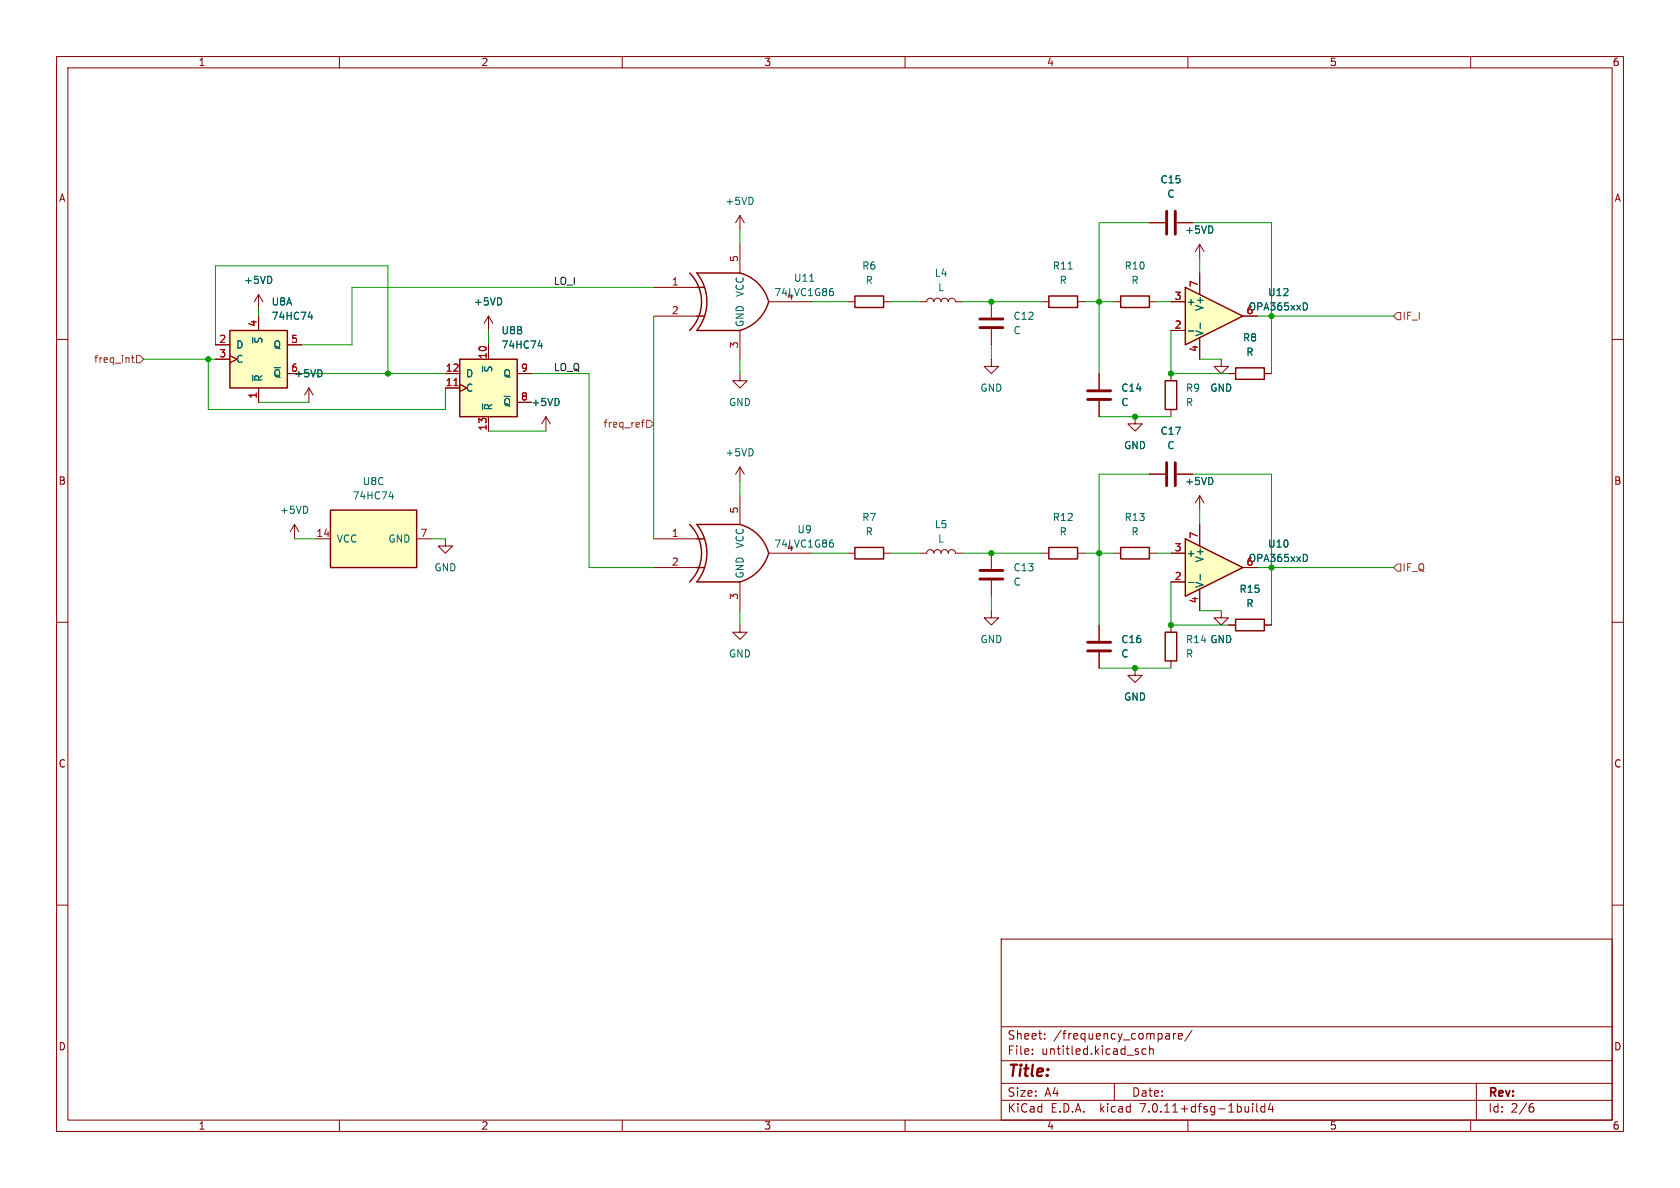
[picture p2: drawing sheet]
<svg xmlns="http://www.w3.org/2000/svg" width="297mm" height="210mm" viewBox="0 0 297 210" stroke-linecap="round" stroke-linejoin="round" font-family="sans-serif">
<g fill="none" stroke="#840000" stroke-width=".18">
<path d="M10 10h277v190h-277zM12 12h273v186h-273zM60 10v2M110 10v2M160 10v2M210 10v2M260 10v2M10 60h2M285 60h2M196.8 97.8h1.3M203.2 97.8h1.3M10 110h2"/>
<path d="M285 110h2M10 160h2M285 160h2M177 166h108v32h-108zM60 198v2M110 198v2M160 198v2M177 194.5h108M177 191.5h108M177 187.5h108M177 181.5h108M182.5 186.3v.1"/>
<path d="M182.5 185.5v.1M184.7 183.6v.1M184.7 182.8v.1M197 191.5v3M201.2 186v.3M202.6 185.5l-.4-.1-.3 .3v.4l.1 .2h.6M203.2 185.5l.3-.1 .3 .1 .1 .9M203.2 184.9v1.5M206.5 182.7l.2 .2v.8M206.7 183.6l-.1 .1M206.7 183.1h-.1M207.5 182.7v1"/>
<path d="M207.9 182.7l-.3 .1-.1 .2M208.3 183.2l.7-.1v-.3l-.5-.1-.2 .2 .1 .7h.6M210 198v2M210.7 182.1l-1.2 2M221.5 195.1v.1M221.5 195.6v1M222.2 195.1v1.3l.2 .2M223.6 195.1v1.5M223.6 195.7l-.4-.1-.3 .3v.4l.1 .2h.6M224.6 195l-.4 1.1h1M225 195.6v1M260 198v2"/>
<path d="M261 191.5v6.5M270.6 195.7h.3l.3 .3-.1 .5-.5 .1M271 195.1l-.4 .1"/>
</g>
<path d="M198.1 96.8h5.1v2h-5.1z" fill="none" stroke="#840000" stroke-width=".25"/>
<path d="M209.5 50.8l10.2 5.1-10.2 5.1z" fill="#ffffc2"/>
<path d="M209.5 50.8l10.2 5.1-10.2 5.1zM218.4 65h5.1v2.1h-5.1z" fill="none" stroke="#840000" stroke-width=".25"/>
<path d="M207 58.4h2.5M207 53.3h2.5M212.1 48.3v3.8M212.1 59.7v3.8M219.7 55.9h2.5M217.2 66h1.2M223.5 66h1.3" fill="none" stroke="#840000" stroke-width=".18"/>
<path d="M210.1 58.5h.9M212.2 57.1v1M230.9 53.6l.2 .5-.2 .6" fill="none" stroke="#006464" stroke-width=".18"/>
<path d="M209.5 95.3l10.2 5-10.2 5.1z" fill="#ffffc2"/>
<path d="M198.1 52.3h5.1v2.1h-5.1zM206 67.3h2v5.1h-2zM151.1 96.8h5.1v2h-5.1zM185.4 96.8h5.1v2h-5.1zM209.5 95.3l10.2 5-10.2 5.1zM206 111.8h2v5h-2zM218.4 109.5h5.1v2h-5.1z" fill="none" stroke="#840000" stroke-width=".25"/>
<g fill="none" stroke="#840000" stroke-width=".18">
<path d="M203.2 39.4h2.8M208 39.4h2.8M196.8 53.3h1.3M203.2 53.3h1.3M212.1 43.2v2.5M212.1 43.2l-.8 1.3M212.1 43.2l.8 1.3M175.3 63.5v1.3h1.2l-1.2 1.2-1.3-1.2h1.3M194.3 66v2.8M194.3 70.9v2.8M200.7 73.7v1.2h1.2l-1.2 1.3-1.3-1.3h1.3M207 66v1.3"/>
<path d="M207 72.4v1.3M215.9 63.5v1.3h1.3l-1.3 1.2-1.3-1.2h1.3M149.9 97.8h1.2M156.2 97.8h1.3M162.6 97.8h1.2a.64 .64 0 0 1 .7-.6 .64 .64 0 0 1 .6 .6 .64 .64 0 0 1 .6-.6 .64 .64 0 0 1 .7 .6 .64 .64 0 0 1 .6-.6 .64 .64 0 0 1 .6 .6 .64 .64 0 0 1 .7-.6 .64 .64 0 0 1 .6 .6h1.3M175.3 97.8v2.8M184.1 97.8h1.3M190.5 97.8h1.3M203.2 83.8h2.8M207 97.8h2.5M208 83.8h2.8M212.1 87.6v2.6"/>
<path d="M212.1 92.7v3.8M212.1 87.6l-.8 1.3M212.1 87.6l.8 1.3M130.8 110.5v1.3h1.3l-1.3 1.2-1.3-1.2h1.3M175.3 108v1.2h1.2l-1.2 1.3-1.3-1.3h1.3M175.3 102.6v2.8M194.3 110.5v2.8M194.3 115.3v2.8M207 102.9h2.5M207 110.5v1.3M207 116.8v1.3M212.1 104.1v3.9"/>
<path d="M215.9 108v1.2h1.3l-1.3 1.3-1.3-1.3h1.3M217.2 110.5h1.2M219.7 100.3h2.5M223.5 110.5h1.3"/>
</g>
<path d="M230.9 98l.2 .5-.2 .7M210.1 103h.9M212.2 101.6v.9" fill="none" stroke="#006464" stroke-width=".18"/>
<path d="M206.2 37.3v4.1M207.8 37.3v4.1M192.3 70.6h4M192.3 69.1h4M206.2 81.8v4.1M207.8 81.8v4.1M173.2 102.4h4.1M173.2 100.8h4.1M192.3 115.1h4M192.3 113.5h4" fill="none" stroke="#840000" stroke-width=".51"/>
<g fill="#ffffc2">
<path d="M123.2 100.3h1.3z"/>
<path d="M123.2 95.3h1.3z"/>
</g>
<path d="M123.2 92.7h7.6M123.2 102.9h7.6" fill="none" stroke="#ffffc2" stroke-width=".18"/>
<path d="M151.1 52.3h5.1v2.1h-5.1zM185.4 52.3h5.1v2.1h-5.1zM121.9 92.7a7.2 7.2 0 0 1 0 10.2M123.2 92.7h7.6a7.1 7.1 0 0 1 5.1 5.1 7.4 7.4 0 0 1-5.1 5.1h-7.6a8.1 8.1 0 0 0 0-10.2zM123.2 95.3h1.3M123.2 100.3h1.3" fill="none" stroke="#840000" stroke-width=".25"/>
<g fill="none" stroke="#840000" stroke-width=".18">
<path d="M149.9 53.3h1.2M156.2 53.3h1.3M162.6 53.3h1.2a.64 .64 0 0 1 .7-.6 .64 .64 0 0 1 .6 .6 .64 .64 0 0 1 .6-.6 .64 .64 0 0 1 .7 .6 .64 .64 0 0 1 .6-.6 .64 .64 0 0 1 .6 .6 .64 .64 0 0 1 .7-.6 .64 .64 0 0 1 .6 .6h1.3M175.3 53.3v2.8M175.3 58.2v2.8M184.1 53.3h1.3M190.5 53.3h1.3M130.8 66v1.3h1.3l-1.3 1.3-1.3-1.3h1.3M115.6 95.3h7.6M130.8 82.6v2.5M130.8 87.6v5.1M130.8 82.6l-.8 1.2"/>
<path d="M130.8 82.6l.8 1.2M135.9 97.8h7.6M115.6 100.3h7.6M130.8 102.9v5.1"/>
</g>
<path d="M188.8 47.6h.8M146.9 95.9h.2l.3 .3-.1 .4-.4 .1M147 95.4h.2" fill="none" stroke="#006464" stroke-width=".18"/>
<path d="M173.2 57.9h4.1M173.2 56.4h4.1" fill="none" stroke="#840000" stroke-width=".51"/>
<g fill="#ffffc2">
<path d="M123.2 55.9h1.3z"/>
<path d="M123.2 50.8h1.3z"/>
</g>
<path d="M123.2 58.4h7.6M123.2 48.3h7.6" fill="none" stroke="#ffffc2" stroke-width=".18"/>
<path d="M40.6 58.4h10.2v10.2h-10.2zM121.9 48.3a7.2 7.2 0 0 1 0 10.1M123.2 48.3h7.6a7.1 7.1 0 0 1 5.1 5 7.4 7.4 0 0 1-5.1 5.1h-7.6a8.1 8.1 0 0 0 0-10.1zM123.2 55.9h1.3M123.2 50.8h1.3M81.3 63.5h10.1v10.2h-10.1zM58.4 90.2h15.3v10.1h-15.3z" fill="none" stroke="#840000" stroke-width=".25"/>
<g fill="none" stroke="#840000" stroke-width=".18">
<path d="M130.8 38.1v2.5M130.8 38.1l-.8 1.3M130.8 38.1l.8 1.3M203.2 39.4h2.8M208 39.4h2.8M45.7 52.1v2.5M45.7 55.9v2.5M45.7 52.1l-.7 1.2M45.7 52.1l.8 1.2M86.4 55.9v2.5M86.4 55.9l-.8 1.3M86.4 55.9l.7 1.3"/>
<path d="M115.6 50.8h7.6M115.6 55.9h7.6M130.8 43.2v5.1M130.8 58.4v5.1M135.9 53.3h7.6M207 53.3h2.5M207 58.4h2.5M212.1 48.3v3.8M212.1 59.7v3.8M219.7 55.9h2.5M38.1 61h2.5M38.1 63.5h2.5"/>
<path d="M40.6 62.9l1.3 .6-1.3 .6M45.7 68.6v2.5M50.8 61h2.5M54.6 68.6l-.8 1.3M54.6 68.6v2.5M54.6 68.6l.8 1.3M78.7 68.6h2.6M78.7 66h2.6M81.3 67.9l1.2 .7-1.2 .6M86.4 61v2.5M86.4 73.7v2.5M91.4 66h2.6"/>
<path d="M91.4 71.1h2.6M96.5 73.7l-.7 1.2M96.5 73.7v2.5M96.5 73.7l.8 1.2M194.3 66v2.8M194.3 70.9v2.8M217.2 66h1.2M223.5 66h1.3M52.1 92.7l-.8 1.3M52.1 92.7v2.6M52.1 92.7l.7 1.3M55.9 95.3h2.5"/>
<path d="M73.7 95.3h2.5M78.7 95.3v1.2h1.3l-1.3 1.3-1.2-1.3h1.2M203.2 83.8h2.8M207 97.8h2.5M208 83.8h2.8M212.1 92.7v3.8M194.3 110.5v2.8M194.3 115.3v2.8M200.7 118.1v1.3h1.2l-1.2 1.3-1.3-1.3h1.3M207 102.9h2.5M212.1 104.1v3.9M217.2 110.5h1.2"/>
<path d="M219.7 100.3h2.5M223.5 110.5h1.3"/>
</g>
<g fill="none" stroke="#006464" stroke-width=".18">
<path d="M54.5 56h.8M55.1 55.6v.9M143.1 49.7h.8M146.9 51.5h.2l.3 .2-.1 .4-.4 .2M147 51h.2M210.1 58.5h.9M212.2 57.1v1M230.9 53.6l.2 .5-.2 .6M44.7 66.3v1M85.3 71.4v1M95.1 61.1h.8M95.7 60.7v.8"/>
<path d="M68.8 87.8h.8M69.4 87.4v.8M230.9 98l.2 .5-.2 .7M210.1 103h.9M212.2 101.6v.9"/>
</g>
<g fill="#ffffc2" stroke="#ffffc2" stroke-width=".18">
<path d="M58.4 90.2h15.3v10.1h-15.3z"/>
<path d="M81.3 63.5h10.1v10.2h-10.1z"/>
<path d="M40.6 58.4h10.2v10.2h-10.2z"/>
</g>
<path d="M80.3 68.2h.7" fill="none" stroke="#a90000" stroke-width=".18"/>
<path d="M247 55.2h.6v1.3h-.6l-.6-.6zM23.2 63.2h.5M23.4 62.8v1.1l.3 .2M24.1 62.9h.7l.6 .6-.6 .6h-.7zM113.4 74.7h.5M113.9 74.2l-.3 .2v1.1M114.3 74.3h.6l.7 .6-.7 .7h-.6zM247 99.7h.6v1.3h-.6l-.6-.7z" fill="none" stroke="#725600" stroke-width=".18"/>
<g fill="none" stroke="#009600" stroke-width=".18">
<path d="M203.2 39.4h-8.9v26.6M210.8 39.4h14v26.6M45.7 54.6v1.3M86.4 58.4v2.6M115.6 55.9v39.4M115.6 50.8h-53.4v10.2h-8.9M130.8 40.6v2.6M143.5 53.3h6.4M157.5 53.3h5.1M170.2 53.3h13.9M191.8 53.3h5M204.5 53.3h2.5"/>
<path d="M207 58.4v7.6h10.2M212.1 45.7v2.6M222.2 55.9h24.2M25.4 63.5h12.7M36.8 63.5v8.9h41.9v-3.8M38.1 61v-14h30.5v19M45.7 71.1h8.9M53.3 66h25.4M86.4 76.2h10.1M94 66h10.1v34.3h11.5M130.8 63.5v2.5M175.3 61v2.5"/>
<path d="M194.3 73.7h12.7M212.1 63.5h3.8M52.1 95.3h3.8M76.2 95.3h2.5M130.8 85.1v2.5M143.5 97.8h6.4M157.5 97.8h5.1M170.2 97.8h13.9M191.8 97.8h5M203.2 83.8h-8.9v26.7M204.5 97.8h2.5M210.8 83.8h14v26.7"/>
<path d="M212.1 90.2v2.5M130.8 108v2.5M175.3 105.4v2.6M194.3 118.1h12.7M207 102.9v7.6h10.2M212.1 108h3.8M222.2 100.3h24.2"/>
</g>
<g fill="#009600" stroke="#009600" stroke-width=".18">
<circle cx="36.8" cy="63.5" r=".46"/>
<circle cx="68.6" cy="66" r=".46"/>
<circle cx="207" cy="110.5" r=".46"/>
<circle cx="200.7" cy="118.1" r=".46"/>
<circle cx="175.3" cy="53.3" r=".46"/>
<circle cx="194.3" cy="97.8" r=".46"/>
<circle cx="194.3" cy="53.3" r=".46"/>
<circle cx="200.7" cy="73.7" r=".46"/>
<circle cx="224.8" cy="55.9" r=".46"/>
<circle cx="224.8" cy="100.3" r=".46"/>
<circle cx="207" cy="66" r=".46"/>
<circle cx="175.3" cy="97.8" r=".46"/>
</g>
<text font-size="2.8" fill="#840000" x="178" y="190.9">Title:</text>
<g font-size="2.1" fill="#840000">
<text x="178" y="184">Sheet:</text>
<text x="186.2" y="184">/frequency_compare/</text>
<text x="178" y="186.7">File:</text>
<text x="184.1" y="186.7">untitled.kicad_sch</text>
<text x="178" y="196.9">KiCad</text>
<text x="178" y="194.1">Size:</text>
<text x="184.7" y="194.1">A4</text>
<text x="185.7" y="196.9">E.D.A.</text>
<text x="194.6" y="196.9">kicad</text>
<text x="200" y="194.1">Date:</text>
<text x="201.8" y="196.9">7.0.11+dfsg-1build4</text>
<text x="263" y="194.3">Rev:</text>
<text x="263" y="196.9">Id:</text>
<text x="267.1" y="196.9">2/6</text>
</g>
<g font-size="1.8" fill="#840000">
<text x="35" y="11.9">1</text>
<text x="85" y="11.9">2</text>
<text x="135" y="11.9">3</text>
<text x="185" y="11.9">4</text>
<text x="235" y="11.9">5</text>
<text x="285" y="11.9">6</text>
<text x="10.3" y="35.9">A</text>
<text x="285.3" y="35.9">A</text>
<text x="10.3" y="85.9">B</text>
<text x="285.3" y="85.9">B</text>
<text x="10.3" y="135.9">C</text>
<text x="285.3" y="135.9">C</text>
<text x="10.3" y="185.9">D</text>
<text x="285.3" y="185.9">D</text>
<text x="35" y="199.9">1</text>
<text x="85" y="199.9">2</text>
<text x="135" y="199.9">3</text>
<text x="185" y="199.9">4</text>
<text x="235" y="199.9">5</text>
<text x="285" y="199.9">6</text>
</g>
<g font-size="1.8" fill="#006464">
<text x="205.1" y="32.6">C15</text>
<text x="206.3" y="35.2">C</text>
<text x="128.1" y="36.4">+5VD</text>
<text x="209.4" y="41.5">+5VD</text>
<text x="152.3" y="47.9">R6</text>
<text x="186" y="47.9">R11</text>
<text x="198.7" y="47.9">R10</text>
<text x="43" y="50.4">+5VD</text>
<text x="131.7" y="52.6" transform="rotate(-90 131.7 52.6)">VCC</text>
<text x="136.8" y="52.6">74LVC1G86</text>
<text x="139" y="53.1">4</text>
<text x="140.3" y="50">U11</text>
<text x="152.9" y="50.4">R</text>
<text x="165.1" y="49.1">L4</text>
<text x="165.8" y="51.7">L</text>
<text x="187.2" y="50.4">R</text>
<text x="199.9" y="50.4">R</text>
<text x="224.1" y="52.6">U12</text>
<text x="47.9" y="54.2">U8A</text>
<text x="47.9" y="56.7">74HC74</text>
<text x="83.7" y="54.2">+5VD</text>
<text x="88.6" y="59.3">U8B</text>
<text x="131.7" y="57.9" transform="rotate(-90 131.7 57.9)">GND</text>
<text x="179.1" y="56.7">C12</text>
<text x="179.1" y="59.3">C</text>
<text x="209.7" y="54.2">+</text>
<text x="213" y="59.6" transform="rotate(-90 213 59.6)">V-</text>
<text x="213" y="55.1" transform="rotate(-90 213 55.1)">V+</text>
<text x="220.6" y="55.1">OPA365xxD</text>
<text x="41.7" y="61.8">D</text>
<text x="41.7" y="64.4">C</text>
<text x="46.6" y="60.8" transform="rotate(-90 46.6 60.8)">~{S}</text>
<text x="48.3" y="61.8">Q</text>
<text x="87.2" y="65.9" transform="rotate(-90 87.2 65.9)">~{S}</text>
<text x="88.6" y="61.8">74HC74</text>
<text x="219.6" y="60.6">R8</text>
<text x="220.2" y="63.1">R</text>
<text x="46.6" y="67.6" transform="rotate(-90 46.6 67.6)">~{R}</text>
<text x="48.3" y="66.9">~{Q}+5VD</text>
<text x="82.3" y="69.4">C</text>
<text x="82.3" y="66.9">D</text>
<text x="88.9" y="72">~{Q}</text>
<text x="88.9" y="66.9">Q</text>
<text x="93.8" y="72">+5VD</text>
<text x="128.8" y="72">GND</text>
<text x="173.2" y="69.4">GND</text>
<text x="198.1" y="69.4">C14</text>
<text x="198.1" y="72">C</text>
<text x="209.6" y="69.4">R9</text>
<text x="209.6" y="72">R</text>
<text x="213.9" y="69.4">GND</text>
<text x="87.2" y="72.6" transform="rotate(-90 87.2 72.6)">~{R}</text>
<text x="205.1" y="77.1">C17</text>
<text x="128.1" y="80.9">+5VD</text>
<text x="198.6" y="79.6">GND</text>
<text x="206.3" y="79.6">C</text>
<text x="62.2" y="88.5">74HC74</text>
<text x="64" y="86">U8C</text>
<text x="209.4" y="86">+5VD</text>
<text x="49.4" y="91">+5VD</text>
<text x="140.9" y="94.5">U9</text>
<text x="152.3" y="92.3">R7</text>
<text x="152.9" y="94.8">R</text>
<text x="165.1" y="93.6">L5</text>
<text x="186" y="92.3">R12</text>
<text x="187.2" y="94.8">R</text>
<text x="198.7" y="92.3">R13</text>
<text x="199.9" y="94.8">R</text>
<text x="59.4" y="96.1">VCC</text>
<text x="68.6" y="96.1">GND</text>
<text x="76.7" y="101.2">GND</text>
<text x="131.7" y="97" transform="rotate(-90 131.7 97)">VCC</text>
<text x="136.8" y="97">74LVC1G86</text>
<text x="139" y="97.5">4</text>
<text x="165.8" y="96.1">L</text>
<text x="179.1" y="101.2">C13</text>
<text x="209.7" y="98.7">+</text>
<text x="213" y="99.5" transform="rotate(-90 213 99.5)">V+</text>
<text x="220.6" y="99.5">OPA365xxD</text>
<text x="224.1" y="97">U10</text>
<text x="131.7" y="102.4" transform="rotate(-90 131.7 102.4)">GND</text>
<text x="179.1" y="103.7">C</text>
<text x="213" y="104" transform="rotate(-90 213 104)">V-</text>
<text x="219" y="105">R15</text>
<text x="220.2" y="107.5">R</text>
<text x="173.2" y="113.9">GND</text>
<text x="198.1" y="113.9">C16</text>
<text x="209.6" y="113.9">R14 GND</text>
<text x="213.9" y="113.9">GND</text>
<text x="128.8" y="116.4">GND</text>
<text x="198.1" y="116.4">C</text>
<text x="209.6" y="116.4">R</text>
<text x="198.6" y="124.1">GND</text>
</g>
<g font-size="1.8" fill="#a90000">
<text x="130.6" y="46.4" transform="rotate(-90 130.6 46.4)">5</text>
<text x="118.7" y="50.5">1</text>
<text x="207.6" y="53.1">3</text>
<text x="211.8" y="50.9" transform="rotate(-90 211.8 50.9)">7</text>
<text x="45.5" y="57.9" transform="rotate(-90 45.5 57.9)">4</text>
<text x="118.7" y="55.6">2</text>
<text x="207.6" y="58.2">2</text>
<text x="220.3" y="55.6">6</text>
<text x="38.7" y="60.7">2</text>
<text x="38.7" y="63.2">3</text>
<text x="51.4" y="60.7">5</text>
<text x="51.4" y="65.8">6</text>
<text x="78.7" y="65.8">12</text>
<text x="86.1" y="63.5" transform="rotate(-90 86.1 63.5)">10</text>
<text x="92" y="65.8">9</text>
<text x="130.6" y="61.7" transform="rotate(-90 130.6 61.7)">3</text>
<text x="211.8" y="62.3" transform="rotate(-90 211.8 62.3)">4</text>
<text x="45.5" y="70.6" transform="rotate(-90 45.5 70.6)">1</text>
<text x="78.7" y="68.3">11</text>
<text x="92" y="70.9">8</text>
<text x="86.1" y="76.2" transform="rotate(-90 86.1 76.2)">13</text>
<text x="55.8" y="95">14</text>
<text x="74.2" y="95">7</text>
<text x="118.7" y="95">1</text>
<text x="130.6" y="90.9" transform="rotate(-90 130.6 90.9)">5</text>
<text x="211.8" y="95.3" transform="rotate(-90 211.8 95.3)">7</text>
<text x="118.7" y="100.1">2</text>
<text x="207.6" y="97.5">3</text>
<text x="220.3" y="100.1">6</text>
<text x="130.6" y="106.1" transform="rotate(-90 130.6 106.1)">3</text>
<text x="207.6" y="102.6">2</text>
<text x="211.8" y="106.8" transform="rotate(-90 211.8 106.8)">4</text>
</g>
<g font-size="1.8" fill="#0f0f0f">
<text x="97.8" y="50.5">LO_I</text>
<text x="97.8" y="65.7">LO_Q</text>
</g>
<g font-size="1.8" fill="#725600">
<text x="247.8" y="56.7">IF_I</text>
<text x="16.5" y="64.4">freq_int</text>
<text x="106.6" y="75.8">freq_ref</text>
<text x="247.8" y="101.2">IF_Q</text>
</g>
</svg>
